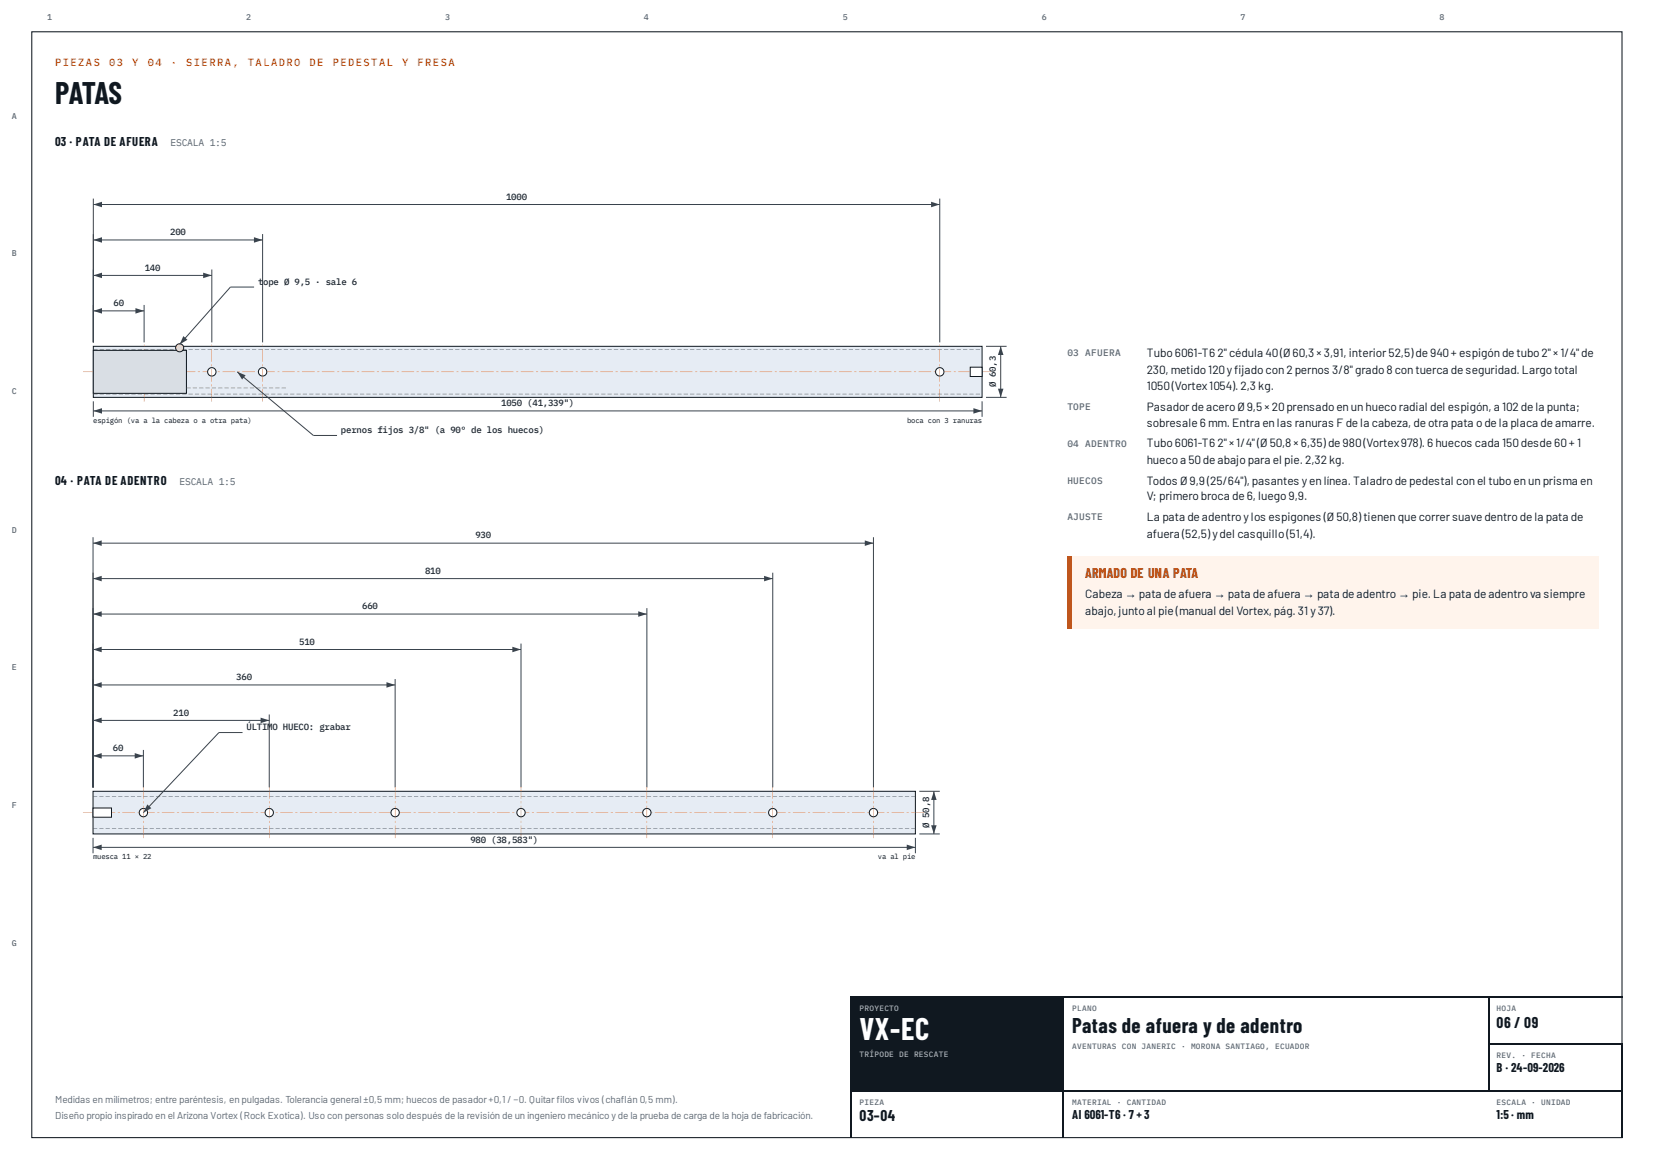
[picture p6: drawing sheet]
<svg xmlns="http://www.w3.org/2000/svg" width="420mm" height="297mm" viewBox="0 0 420 297" stroke-linecap="round" stroke-linejoin="round" font-family="sans-serif">
<path d="M8.1 8.1h403.7v280.7h-403.7z" fill="none" stroke="#101820" stroke-width=".26"/>
<path d="M23.7 87.9h225.6v13h-225.6z" fill="#e6ecf4"/>
<path d="M23.7 87.9h225.6v13h-225.6z" fill="none" stroke="#101820" stroke-width=".25"/>
<g fill="#4a5663">
<path d="M23.7 88.7l1.1 .1zM25.3 88.7l1.1 .1zM26.9 88.7l1.1 .1zM28.5 88.7l1.1 .1zM30.1 88.7l1.1 .1zM31.8 88.7l1 .1zM33.4 88.7l1 .1zM35 88.7l1.1 .1zM36.6 88.7l1.1 .1zM38.2 88.7l1.1 .1zM39.8 88.7l1.1 .1zM41.4 88.7l1.1 .1zM43 88.7l1.1 .1zM44.6 88.7l1.1 .1zM46.3 88.7l1 .1zM47.9 88.7l1 .1zM49.5 88.7l1.1 .1zM51.1 88.7l1.1 .1zM52.7 88.7l1.1 .1zM54.3 88.7l1.1 .1zM55.9 88.7l1.1 .1zM57.5 88.7l1.1 .1zM59.2 88.7l1 .1zM60.8 88.7l1 .1zM62.4 88.7l1.1 .1zM64 88.7l1.1 .1zM65.6 88.7l1.1 .1zM67.2 88.7l1.1 .1zM68.8 88.7l1.1 .1zM70.4 88.7l1.1 .1zM72 88.7l1.1 .1zM73.7 88.7l1 .1zM75.3 88.7l1 .1zM76.9 88.7l1.1 .1zM78.5 88.7l1.1 .1zM80.1 88.7l1.1 .1zM81.7 88.7l1.1 .1zM83.3 88.7l1.1 .1zM84.9 88.7l1.1 .1zM86.6 88.7l1 .1zM88.2 88.7l1 .1zM89.8 88.7l1.1 .1zM91.4 88.7l1.1 .1zM93 88.7l1.1 .1zM94.6 88.7l1.1 .1zM96.2 88.7l1.1 .1zM97.8 88.7l1.1 .1zM99.4 88.7l1.1 .1zM101.1 88.7l1 .1zM102.7 88.7l1 .1zM104.3 88.7l1.1 .1zM105.9 88.7l1.1 .1zM107.5 88.7l1.1 .1zM109.1 88.7l1.1 .1zM110.7 88.7l1.1 .1zM112.3 88.7l1.1 .1zM114 88.7l1 .1zM115.6 88.7l1 .1zM117.2 88.7l1.1 .1zM118.8 88.7l1.1 .1zM120.4 88.7l1.1 .1zM122 88.7l1.1 .1zM123.6 88.7l1.1 .1zM125.2 88.7l1.1 .1zM126.8 88.7l1.1 .1zM128.5 88.7l1 .1zM130.1 88.7l1 .1zM131.7 88.7l1.1 .1zM133.3 88.7l1.1 .1zM134.9 88.7l1.1 .1zM136.5 88.7l1.1 .1zM138.1 88.7l1.1 .1zM139.7 88.7l1.1 .1zM141.4 88.7l1 .1zM143 88.7l1 .1zM144.6 88.7l1.1 .1zM146.2 88.7l1.1 .1zM147.8 88.7l1.1 .1zM149.4 88.7l1.1 .1zM151 88.7l1.1 .1zM152.6 88.7l1.1 .1zM154.3 88.7l1 .1zM155.9 88.7l1 .1zM157.5 88.7l1 .1zM159.1 88.7l1.1 .1zM160.7 88.7l1.1 .1zM162.3 88.7l1.1 .1zM163.9 88.7l1.1 .1zM165.5 88.7l1.1 .1zM167.1 88.7l1.1 .1zM168.8 88.7l1 .1zM170.4 88.7l1 .1zM172 88.7l1.1 .1zM173.6 88.7l1.1 .1zM175.2 88.7l1.1 .1zM176.8 88.7l1.1 .1zM178.4 88.7l1.1 .1zM180 88.7l1.1 .1zM181.7 88.7l1 .1zM183.3 88.7l1 .1zM184.9 88.7l1 .1zM186.5 88.7l1.1 .1zM188.1 88.7l1.1 .1zM189.7 88.7l1.1 .1zM191.3 88.7l1.1 .1zM192.9 88.7l1.1 .1zM194.5 88.7l1.1 .1zM196.2 88.7l1 .1zM197.8 88.7l1 .1zM199.4 88.7l1.1 .1zM201 88.7l1.1 .1zM202.6 88.7l1.1 .1zM204.2 88.7l1.1 .1zM205.8 88.7l1.1 .1zM207.4 88.7l1.1 .1zM209.1 88.7l1 .1zM210.7 88.7l1 .1zM212.3 88.7l1.1 .1zM213.9 88.7l1.1 .1zM215.5 88.7l1.1 .1zM217.1 88.7l1.1 .1zM218.7 88.7l1.1 .1zM220.3 88.7l1.1 .1zM221.9 88.7l1.1 .1zM223.6 88.7l1 .1zM225.2 88.7l1 .1zM226.8 88.7l1.1 .1zM228.4 88.7l1.1 .1zM230 88.7l1.1 .1zM231.6 88.7l1.1 .1zM233.2 88.7l1.1 .1zM234.8 88.7l1.1 .1zM236.5 88.7l1 .1zM238.1 88.7l1 .1zM239.7 88.7l1.1 .1zM241.3 88.7l1.1 .1zM242.9 88.7l1.1 .1zM244.5 88.7l1.1 .1zM246.1 88.7l1.1 .1zM247.7 88.7l1.1 .1z"/>
<path d="M23.7 100l1.1 .1zM25.3 100l1.1 .1zM26.9 100l1.1 .1zM28.5 100l1.1 .1zM30.1 100l1.1 .1zM31.8 100l1 .1zM33.4 100l1 .1zM35 100l1.1 .1zM36.6 100l1.1 .1zM38.2 100l1.1 .1zM39.8 100l1.1 .1zM41.4 100l1.1 .1zM43 100l1.1 .1zM44.6 100l1.1 .1zM46.3 100l1 .1zM47.9 100l1 .1zM49.5 100l1.1 .1zM51.1 100l1.1 .1zM52.7 100l1.1 .1zM54.3 100l1.1 .1zM55.9 100l1.1 .1zM57.5 100l1.1 .1zM59.2 100l1 .1zM60.8 100l1 .1zM62.4 100l1.1 .1zM64 100l1.1 .1zM65.6 100l1.1 .1zM67.2 100l1.1 .1zM68.8 100l1.1 .1zM70.4 100l1.1 .1zM72 100l1.1 .1zM73.7 100l1 .1zM75.3 100l1 .1zM76.9 100l1.1 .1zM78.5 100l1.1 .1zM80.1 100l1.1 .1zM81.7 100l1.1 .1zM83.3 100l1.1 .1zM84.9 100l1.1 .1zM86.6 100l1 .1zM88.2 100l1 .1zM89.8 100l1.1 .1zM91.4 100l1.1 .1zM93 100l1.1 .1zM94.6 100l1.1 .1zM96.2 100l1.1 .1zM97.8 100l1.1 .1zM99.4 100l1.1 .1zM101.1 100l1 .1zM102.7 100l1 .1zM104.3 100l1.1 .1zM105.9 100l1.1 .1zM107.5 100l1.1 .1zM109.1 100l1.1 .1zM110.7 100l1.1 .1zM112.3 100l1.1 .1zM114 100l1 .1zM115.6 100l1 .1zM117.2 100l1.1 .1zM118.8 100l1.1 .1zM120.4 100l1.1 .1zM122 100l1.1 .1zM123.6 100l1.1 .1zM125.2 100l1.1 .1zM126.8 100l1.1 .1zM128.5 100l1 .1zM130.1 100l1 .1zM131.7 100l1.1 .1zM133.3 100l1.1 .1zM134.9 100l1.1 .1zM136.5 100l1.1 .1zM138.1 100l1.1 .1zM139.7 100l1.1 .1zM141.4 100l1 .1zM143 100l1 .1zM144.6 100l1.1 .1zM146.2 100l1.1 .1zM147.8 100l1.1 .1zM149.4 100l1.1 .1zM151 100l1.1 .1zM152.6 100l1.1 .1zM154.3 100l1 .1zM155.9 100l1 .1zM157.5 100l1 .1zM159.1 100l1.1 .1zM160.7 100l1.1 .1zM162.3 100l1.1 .1zM163.9 100l1.1 .1zM165.5 100l1.1 .1zM167.1 100l1.1 .1zM168.8 100l1 .1zM170.4 100l1 .1zM172 100l1.1 .1zM173.6 100l1.1 .1zM175.2 100l1.1 .1zM176.8 100l1.1 .1zM178.4 100l1.1 .1zM180 100l1.1 .1zM181.7 100l1 .1zM183.3 100l1 .1zM184.9 100l1 .1zM186.5 100l1.1 .1zM188.1 100l1.1 .1zM189.7 100l1.1 .1zM191.3 100l1.1 .1zM192.9 100l1.1 .1zM194.5 100l1.1 .1zM196.2 100l1 .1zM197.8 100l1 .1zM199.4 100l1.1 .1zM201 100l1.1 .1zM202.6 100l1.1 .1zM204.2 100l1.1 .1zM205.8 100l1.1 .1zM207.4 100l1.1 .1zM209.1 100l1 .1zM210.7 100l1 .1zM212.3 100l1.1 .1zM213.9 100l1.1 .1zM215.5 100l1.1 .1zM217.1 100l1.1 .1zM218.7 100l1.1 .1zM220.3 100l1.1 .1zM221.9 100l1.1 .1zM223.6 100l1 .1zM225.2 100l1 .1zM226.8 100l1.1 .1zM228.4 100l1.1 .1zM230 100l1.1 .1zM231.6 100l1.1 .1zM233.2 100l1.1 .1zM234.8 100l1.1 .1zM236.5 100l1 .1zM238.1 100l1 .1zM239.7 100l1.1 .1zM241.3 100l1.1 .1zM242.9 100l1.1 .1zM244.5 100l1.1 .1zM246.1 100l1.1 .1zM247.7 100l1.1 .1z"/>
</g>
<path d="M21.1 94.3l3.2 .1zM25 94.3l.5 .1zM26.2 94.3l3.2 .1zM30 94.3l.6 .1zM31.2 94.3l3.2 .1zM35.1 94.3l.5 .1zM36.3 94.3l3.2 .1zM40.1 94.3l.6 .1zM41.3 94.3l3.2 .1zM45.2 94.3l.5 .1zM46.4 94.3l3.2 .1zM50.2 94.3l.6 .1zM51.4 94.3l3.2 .1zM55.3 94.3l.5 .1zM56.5 94.3l3.2 .1zM60.3 94.3l.6 .1zM61.5 94.3l3.2 .1zM65.4 94.3l.5 .1zM66.6 94.3l3.2 .1zM70.4 94.3l.6 .1zM71.6 94.3l3.2 .1zM75.5 94.3l.5 .1zM76.7 94.3l3.2 .1zM80.5 94.3l.6 .1zM81.7 94.3l3.2 .1zM85.6 94.3l.5 .1zM86.8 94.3l3.2 .1zM90.6 94.3l.6 .1zM91.8 94.3l3.2 .1zM95.7 94.3l.5 .1zM96.9 94.3l3.2 .1zM100.7 94.3l.6 .1zM101.9 94.3l3.2 .1zM105.8 94.3l.5 .1zM107 94.3l3.2 .1zM110.8 94.3l.6 .1zM112 94.3l3.2 .1zM115.9 94.3l.5 .1zM117.1 94.3l3.2 .1zM120.9 94.3l.6 .1zM122.1 94.3l3.2 .1zM126 94.3l.5 .1zM127.2 94.3l3.2 .1zM131 94.3l.6 .1zM132.2 94.3l3.2 .1zM136.1 94.3l.5 .1zM137.3 94.3l3.2 .1zM141.1 94.3l.6 .1zM142.3 94.3l3.2 .1zM146.2 94.3l.5 .1zM147.4 94.3l3.2 .1zM151.2 94.3l.6 .1zM152.4 94.3l3.2 .1zM156.3 94.3l.5 .1zM157.5 94.3l3.2 .1zM161.3 94.3l.6 .1zM162.5 94.3l3.2 .1zM166.4 94.3l.5 .1zM167.6 94.3l3.2 .1zM171.4 94.3l.6 .1zM172.6 94.3l3.2 .1zM176.5 94.3l.5 .1zM177.7 94.3l3.2 .1zM181.5 94.3l.6 .1zM182.7 94.3l3.2 .1zM186.6 94.3l.5 .1zM187.8 94.3l3.2 .1zM191.6 94.3l.6 .1zM192.8 94.3l3.3 .1zM196.7 94.3l.5 .1zM197.9 94.3l3.2 .1zM201.7 94.3l.6 .1zM202.9 94.3l3.3 .1zM206.8 94.3l.5 .1zM208 94.3l3.2 .1zM211.8 94.3l.6 .1zM213 94.3l3.3 .1zM216.9 94.3l.5 .1zM218.1 94.3l3.2 .1zM221.9 94.3l.6 .1zM223.1 94.3l3.3 .1zM227 94.3l.5 .1zM228.2 94.3l3.2 .1zM232 94.3l.6 .1zM233.2 94.3l3.3 .1zM237.1 94.3l.5 .1zM238.3 94.3l3.2 .1zM242.1 94.3l.6 .1zM243.3 94.3l3.3 .1zM247.2 94.3l.5 .1zM248.4 94.3l3.2 .1z" fill="#e0621b"/>
<path d="M246.3 93.2h3v2.4h-3z" fill="#fff"/>
<path d="M246.3 93.2h3v2.4h-3z" fill="none" stroke="#101820" stroke-width=".25"/>
<circle cx="36.6" cy="94.4" r="1.06" fill="#fff"/>
<circle cx="36.6" cy="94.4" r="1.06" fill="none" stroke="#101820" stroke-width=".25"/>
<path d="M36.5 98.7l.1 3.2zM36.5 97.5l.1 .6zM36.5 93.7l.1 3.2zM36.5 92.5l.1 .5zM36.5 88.6l.1 3.2zM36.5 87.4l.1 .6z" fill="#e0621b"/>
<path d="M23.7 77.4v9.5M23.7 78.9h12.9M36.6 77.4v9.5" fill="none" stroke="#39434d" stroke-width=".25"/>
<g fill="#39434d">
<path d="M34.4 78.2l2.2 .7-2.2 .7z"/>
<path d="M23.7 78.9l2.2-.7v1.4z"/>
</g>
<circle cx="53.8" cy="94.4" r="1.06" fill="#fff"/>
<circle cx="53.8" cy="94.4" r="1.06" fill="none" stroke="#101820" stroke-width=".25"/>
<path d="M53.7 98.7l.1 3.2zM53.7 97.5l.1 .6zM53.7 93.7l.1 3.2zM53.7 92.5l.1 .5zM53.7 88.6l.1 3.2zM53.7 87.4l.1 .6z" fill="#e0621b"/>
<path d="M23.7 68.4v18.5M23.7 69.9h30.1M53.8 68.4v18.5" fill="none" stroke="#39434d" stroke-width=".25"/>
<g fill="#39434d">
<path d="M51.6 69.2l2.2 .7-2.2 .7z"/>
<path d="M23.7 69.9l2.2-.7v1.4z"/>
</g>
<circle cx="66.7" cy="94.4" r="1.06" fill="#fff"/>
<circle cx="66.7" cy="94.4" r="1.06" fill="none" stroke="#101820" stroke-width=".25"/>
<path d="M66.6 98.7l.1 3.2zM66.6 97.5l.1 .6zM66.6 93.7l.1 3.2zM66.6 92.5l.1 .5zM66.6 88.6l.1 3.2zM66.6 87.4l.1 .6z" fill="#e0621b"/>
<path d="M23.7 59.4v27.5M66.7 59.4v27.5M23.7 60.9h43" fill="none" stroke="#39434d" stroke-width=".25"/>
<g fill="#39434d">
<path d="M64.5 60.2l2.2 .7-2.2 .7z"/>
<path d="M23.7 60.9l2.2-.7v1.4z"/>
</g>
<circle cx="238.6" cy="94.4" r="1.06" fill="#fff"/>
<circle cx="238.6" cy="94.4" r="1.06" fill="none" stroke="#101820" stroke-width=".25"/>
<path d="M238.6 98.7l.1 3.2zM238.6 97.5l.1 .6zM238.6 93.7l.1 3.2zM238.6 92.5l.1 .5zM238.6 88.6l.1 3.2zM238.6 87.4l.1 .6z" fill="#e0621b"/>
<path d="M23.7 50.4v36.5M23.7 51.9h214.9M238.6 50.4v36.5" fill="none" stroke="#39434d" stroke-width=".25"/>
<g fill="#39434d">
<path d="M236.4 51.2l2.2 .7-2.2 .7z"/>
<path d="M23.7 51.9l2.2-.7v1.4z"/>
</g>
<path d="M23.7 101.9v3.9M23.7 104.3h225.6M249.3 101.9v3.9" fill="none" stroke="#39434d" stroke-width=".25"/>
<g fill="#39434d">
<path d="M247.1 103.6l2.2 .7-2.2 .7z"/>
<path d="M23.7 104.3l2.2-.7v1.4z"/>
</g>
<path d="M250.3 87.9h5.3M254.1 87.9v13M250.3 100.9h5.3" fill="none" stroke="#39434d" stroke-width=".25"/>
<g fill="#39434d">
<path d="M254.1 87.9l.7 2.2h-1.4z"/>
<path d="M253.4 98.7h1.4l-.7 2.2z"/>
</g>
<path d="M23.7 88.9h23.6v11h-23.6z" fill="#d9dee4"/>
<path d="M23.7 88.9h23.6v11h-23.6z" fill="none" stroke="#101820" stroke-width=".25"/>
<path d="M47.3 98.4l1.1 .1zM48.9 98.4l1.1 .1zM50.6 98.4l1 .1zM52.2 98.4l1 .1zM53.8 98.4l1.1 .1zM55.4 98.4l1.1 .1zM57 98.4l1.1 .1zM58.6 98.4l1.1 .1zM60.2 98.4l1.1 .1zM61.8 98.4l1.1 .1zM63.5 98.4l1 .1zM65.1 98.4l1 .1zM66.7 98.4l1.1 .1zM68.3 98.4l1.1 .1zM69.9 98.4l1.1 .1zM71.5 98.4l1.1 .1z" fill="#4a5663"/>
<circle cx="45.6" cy="88.3" r="1.02" fill="#f6d9c6"/>
<circle cx="45.6" cy="88.3" r="1.02" fill="none" stroke="#101820" stroke-width=".25"/>
<path d="M58.5 72.9l-12.9 14.5" fill="none" stroke="#39434d" stroke-width=".25"/>
<path d="M46.5 85.3l1.1 1-2 1.1z" fill="#39434d"/>
<path d="M58.5 72.9h6M60.2 94.4l19.4 16.1" fill="none" stroke="#39434d" stroke-width=".25"/>
<path d="M60.2 94.4l2.2 .9-.9 1z" fill="#39434d"/>
<path d="M79.6 110.5h6" fill="none" stroke="#39434d" stroke-width=".25"/>
<path d="M23.6 200.9h208.8v10.8h-208.8z" fill="#e6ecf4"/>
<path d="M23.6 200.9h208.8v10.8h-208.8z" fill="none" stroke="#101820" stroke-width=".25"/>
<g fill="#4a5663">
<path d="M23.6 202.2l1.1 .1zM25.2 202.2l1.1 .1zM26.8 202.2l1.1 .1zM28.4 202.2l1.1 .1zM30 202.2l1.1 .1zM31.6 202.2l1.1 .1zM33.2 202.2l1.1 .1zM34.8 202.2l1.1 .1zM36.4 202.2l1.1 .1zM38 202.2l1.1 .1zM39.6 202.2l1.1 .1zM41.2 202.2l1.1 .1zM42.8 202.2l1.1 .1zM44.4 202.2l1.1 .1zM46 202.2l1.1 .1zM47.6 202.2l1.1 .1zM49.2 202.2l1.1 .1zM50.8 202.2l1.1 .1zM52.4 202.2l1.1 .1zM54 202.2l1 .1zM55.6 202.2l1 .1zM57.2 202.2l1 .1zM58.8 202.2l1 .1zM60.4 202.2l1 .1zM62 202.2l1 .1zM63.6 202.2l1 .1zM65.2 202.2l1 .1zM66.8 202.2l1 .1zM68.4 202.2l1 .1zM70 202.2l1 .1zM71.6 202.2l1 .1zM73.2 202.2l1 .1zM74.8 202.2l1 .1zM76.4 202.2l1 .1zM78 202.2l1 .1zM79.6 202.2l1 .1zM81.1 202.2l1.1 .1zM82.7 202.2l1.1 .1zM84.3 202.2l1.1 .1zM85.9 202.2l1.1 .1zM87.5 202.2l1.1 .1zM89.1 202.2l1.1 .1zM90.7 202.2l1.1 .1zM92.3 202.2l1.1 .1zM93.9 202.2l1.1 .1zM95.5 202.2l1.1 .1zM97.1 202.2l1.1 .1zM98.7 202.2l1.1 .1zM100.3 202.2l1.1 .1zM101.9 202.2l1.1 .1zM103.5 202.2l1.1 .1zM105.1 202.2l1.1 .1zM106.7 202.2l1.1 .1zM108.3 202.2l1.1 .1zM109.9 202.2l1.1 .1zM111.5 202.2l1.1 .1zM113.1 202.2l1.1 .1zM114.7 202.2l1.1 .1zM116.3 202.2l1.1 .1zM117.9 202.2l1.1 .1zM119.5 202.2l1.1 .1zM121.1 202.2l1.1 .1zM122.7 202.2l1.1 .1zM124.3 202.2l1.1 .1zM125.9 202.2l1.1 .1zM127.5 202.2l1.1 .1zM129.1 202.2l1.1 .1zM130.7 202.2l1 .1zM132.3 202.2l1 .1zM133.9 202.2l1 .1zM135.5 202.2l1 .1zM137.1 202.2l1 .1zM138.7 202.2l1 .1zM140.3 202.2l1 .1zM141.9 202.2l1 .1zM143.5 202.2l1 .1zM145.1 202.2l1 .1zM146.7 202.2l1 .1zM148.3 202.2l1 .1zM149.9 202.2l1 .1zM151.5 202.2l1 .1zM153.1 202.2l1 .1zM154.7 202.2l1 .1zM156.3 202.2l1 .1zM157.8 202.2l1.1 .1zM159.4 202.2l1.1 .1zM161 202.2l1.1 .1zM162.6 202.2l1.1 .1zM164.2 202.2l1.1 .1zM165.8 202.2l1.1 .1zM167.4 202.2l1.1 .1zM169 202.2l1.1 .1zM170.6 202.2l1.1 .1zM172.2 202.2l1.1 .1zM173.8 202.2l1.1 .1zM175.4 202.2l1.1 .1zM177 202.2l1.1 .1zM178.6 202.2l1.1 .1zM180.2 202.2l1.1 .1zM181.8 202.2l1.1 .1zM183.4 202.2l1.1 .1zM185 202.2l1.1 .1zM186.6 202.2l1.1 .1zM188.2 202.2l1.1 .1zM189.8 202.2l1.1 .1zM191.4 202.2l1.1 .1zM193 202.2l1.1 .1zM194.6 202.2l1.1 .1zM196.2 202.2l1.1 .1zM197.8 202.2l1.1 .1zM199.4 202.2l1.1 .1zM201 202.2l1.1 .1zM202.6 202.2l1.1 .1zM204.2 202.2l1.1 .1zM205.8 202.2l1.1 .1zM207.4 202.2l1.1 .1zM209 202.2l1 .1zM210.6 202.2l1 .1zM212.2 202.2l1 .1zM213.8 202.2l1 .1zM215.4 202.2l1 .1zM217 202.2l1 .1zM218.6 202.2l1 .1zM220.2 202.2l1 .1zM221.8 202.2l1 .1zM223.4 202.2l1 .1zM225 202.2l1 .1zM226.6 202.2l1 .1zM228.2 202.2l1 .1zM229.8 202.2l1 .1zM231.4 202.2l1 .1z"/>
<path d="M23.6 210.3l1.1 .1zM25.2 210.3l1.1 .1zM26.8 210.3l1.1 .1zM28.4 210.3l1.1 .1zM30 210.3l1.1 .1zM31.6 210.3l1.1 .1zM33.2 210.3l1.1 .1zM34.8 210.3l1.1 .1zM36.4 210.3l1.1 .1zM38 210.3l1.1 .1zM39.6 210.3l1.1 .1zM41.2 210.3l1.1 .1zM42.8 210.3l1.1 .1zM44.4 210.3l1.1 .1zM46 210.3l1.1 .1zM47.6 210.3l1.1 .1zM49.2 210.3l1.1 .1zM50.8 210.3l1.1 .1zM52.4 210.3l1.1 .1zM54 210.3l1 .1zM55.6 210.3l1 .1zM57.2 210.3l1 .1zM58.8 210.3l1 .1zM60.4 210.3l1 .1zM62 210.3l1 .1zM63.6 210.3l1 .1zM65.2 210.3l1 .1zM66.8 210.3l1 .1zM68.4 210.3l1 .1zM70 210.3l1 .1zM71.6 210.3l1 .1zM73.2 210.3l1 .1zM74.8 210.3l1 .1zM76.4 210.3l1 .1zM78 210.3l1 .1zM79.6 210.3l1 .1zM81.1 210.3l1.1 .1zM82.7 210.3l1.1 .1zM84.3 210.3l1.1 .1zM85.9 210.3l1.1 .1zM87.5 210.3l1.1 .1zM89.1 210.3l1.1 .1zM90.7 210.3l1.1 .1zM92.3 210.3l1.1 .1zM93.9 210.3l1.1 .1zM95.5 210.3l1.1 .1zM97.1 210.3l1.1 .1zM98.7 210.3l1.1 .1zM100.3 210.3l1.1 .1zM101.9 210.3l1.1 .1zM103.5 210.3l1.1 .1zM105.1 210.3l1.1 .1zM106.7 210.3l1.1 .1zM108.3 210.3l1.1 .1zM109.9 210.3l1.1 .1zM111.5 210.3l1.1 .1zM113.1 210.3l1.1 .1zM114.7 210.3l1.1 .1zM116.3 210.3l1.1 .1zM117.9 210.3l1.1 .1zM119.5 210.3l1.1 .1zM121.1 210.3l1.1 .1zM122.7 210.3l1.1 .1zM124.3 210.3l1.1 .1zM125.9 210.3l1.1 .1zM127.5 210.3l1.1 .1zM129.1 210.3l1.1 .1zM130.7 210.3l1 .1zM132.3 210.3l1 .1zM133.9 210.3l1 .1zM135.5 210.3l1 .1zM137.1 210.3l1 .1zM138.7 210.3l1 .1zM140.3 210.3l1 .1zM141.9 210.3l1 .1zM143.5 210.3l1 .1zM145.1 210.3l1 .1zM146.7 210.3l1 .1zM148.3 210.3l1 .1zM149.9 210.3l1 .1zM151.5 210.3l1 .1zM153.1 210.3l1 .1zM154.7 210.3l1 .1zM156.3 210.3l1 .1zM157.8 210.3l1.1 .1zM159.4 210.3l1.1 .1zM161 210.3l1.1 .1zM162.6 210.3l1.1 .1zM164.2 210.3l1.1 .1zM165.8 210.3l1.1 .1zM167.4 210.3l1.1 .1zM169 210.3l1.1 .1zM170.6 210.3l1.1 .1zM172.2 210.3l1.1 .1zM173.8 210.3l1.1 .1zM175.4 210.3l1.1 .1zM177 210.3l1.1 .1zM178.6 210.3l1.1 .1zM180.2 210.3l1.1 .1zM181.8 210.3l1.1 .1zM183.4 210.3l1.1 .1zM185 210.3l1.1 .1zM186.6 210.3l1.1 .1zM188.2 210.3l1.1 .1zM189.8 210.3l1.1 .1zM191.4 210.3l1.1 .1zM193 210.3l1.1 .1zM194.6 210.3l1.1 .1zM196.2 210.3l1.1 .1zM197.8 210.3l1.1 .1zM199.4 210.3l1.1 .1zM201 210.3l1.1 .1zM202.6 210.3l1.1 .1zM204.2 210.3l1.1 .1zM205.8 210.3l1.1 .1zM207.4 210.3l1.1 .1zM209 210.3l1 .1zM210.6 210.3l1 .1zM212.2 210.3l1 .1zM213.8 210.3l1 .1zM215.4 210.3l1 .1zM217 210.3l1 .1zM218.6 210.3l1 .1zM220.2 210.3l1 .1zM221.8 210.3l1 .1zM223.4 210.3l1 .1zM225 210.3l1 .1zM226.6 210.3l1 .1zM228.2 210.3l1 .1zM229.8 210.3l1 .1zM231.4 210.3l1 .1z"/>
</g>
<path d="M21.1 206.2l3.2 .1zM24.9 206.2l.5 .1zM26.1 206.2l3.2 .1zM29.9 206.2l.5 .1zM31.1 206.2l3.2 .1zM34.9 206.2l.5 .1zM36.1 206.2l3.2 .1zM39.9 206.2l.6 .1zM41.1 206.2l3.2 .1zM44.9 206.2l.6 .1zM46.1 206.2l3.2 .1zM49.9 206.2l.6 .1zM51.1 206.2l3.2 .1zM54.9 206.2l.6 .1zM56.1 206.2l3.2 .1zM59.9 206.2l.6 .1zM61.1 206.2l3.2 .1zM65 206.2l.5 .1zM66.1 206.2l3.2 .1zM70 206.2l.5 .1zM71.1 206.2l3.2 .1zM75 206.2l.5 .1zM76.1 206.2l3.2 .1zM80 206.2l.5 .1zM81.1 206.2l3.2 .1zM85 206.2l.5 .1zM86.2 206.2l3.2 .1zM90 206.2l.5 .1zM91.2 206.2l3.2 .1zM95 206.2l.5 .1zM96.2 206.2l3.2 .1zM100 206.2l.5 .1zM101.2 206.2l3.2 .1zM105 206.2l.5 .1zM106.2 206.2l3.2 .1zM110 206.2l.6 .1zM111.2 206.2l3.2 .1zM115 206.2l.6 .1zM116.2 206.2l3.2 .1zM120 206.2l.6 .1zM121.2 206.2l3.2 .1zM125 206.2l.6 .1zM126.2 206.2l3.2 .1zM130 206.2l.6 .1zM131.2 206.2l3.2 .1zM135.1 206.2l.5 .1zM136.2 206.2l3.2 .1zM140.1 206.2l.5 .1zM141.2 206.2l3.2 .1zM145.1 206.2l.5 .1zM146.2 206.2l3.2 .1zM150.1 206.2l.5 .1zM151.2 206.2l3.2 .1zM155.1 206.2l.5 .1zM156.3 206.2l3.1 .1zM160.1 206.2l.5 .1zM161.3 206.2l3.2 .1zM165.1 206.2l.5 .1zM166.3 206.2l3.2 .1zM170.1 206.2l.5 .1zM171.3 206.2l3.2 .1zM175.1 206.2l.5 .1zM176.3 206.2l3.2 .1zM180.1 206.2l.5 .1zM181.3 206.2l3.2 .1zM185.1 206.2l.6 .1zM186.3 206.2l3.2 .1zM190.1 206.2l.6 .1zM191.3 206.2l3.2 .1zM195.1 206.2l.6 .1zM196.3 206.2l3.2 .1zM200.1 206.2l.6 .1zM201.3 206.2l3.2 .1zM205.1 206.2l.6 .1zM206.3 206.2l3.2 .1zM210.2 206.2l.5 .1zM211.3 206.2l3.2 .1zM215.2 206.2l.5 .1zM216.3 206.2l3.2 .1zM220.2 206.2l.5 .1zM221.3 206.2l3.2 .1zM225.2 206.2l.5 .1zM226.3 206.2l3.2 .1zM230.2 206.2l.5 .1zM231.4 206.2l3.2 .1z" fill="#e0621b"/>
<circle cx="36.4" cy="206.3" r="1.05" fill="#fff"/>
<circle cx="36.4" cy="206.3" r="1.05" fill="none" stroke="#101820" stroke-width=".25"/>
<path d="M36.4 209.6l.1 3.2zM36.4 208.4l.1 .5zM36.4 204.6l.1 3.2zM36.4 203.4l.1 .5zM36.4 199.8l.1 3z" fill="#e0621b"/>
<path d="M23.6 190.4v9.5M23.6 191.9h12.8M36.4 190.4v9.5" fill="none" stroke="#39434d" stroke-width=".25"/>
<g fill="#39434d">
<path d="M34.2 191.2l2.2 .7-2.2 .7z"/>
<path d="M23.6 191.9l2.2-.7v1.4z"/>
</g>
<circle cx="68.4" cy="206.3" r="1.05" fill="#fff"/>
<circle cx="68.4" cy="206.3" r="1.05" fill="none" stroke="#101820" stroke-width=".25"/>
<path d="M68.3 209.6l.1 3.2zM68.3 208.4l.1 .5zM68.3 204.6l.1 3.2zM68.3 203.4l.1 .5zM68.3 199.8l.1 3z" fill="#e0621b"/>
<path d="M23.6 181.4v18.5M23.6 182.9h44.8M68.4 181.4v18.5" fill="none" stroke="#39434d" stroke-width=".25"/>
<g fill="#39434d">
<path d="M66.2 182.2l2.2 .7-2.2 .7z"/>
<path d="M23.6 182.9l2.2-.7v1.4z"/>
</g>
<circle cx="100.3" cy="206.3" r="1.05" fill="#fff"/>
<circle cx="100.3" cy="206.3" r="1.05" fill="none" stroke="#101820" stroke-width=".25"/>
<path d="M100.3 209.6l.1 3.2zM100.3 208.4l.1 .5zM100.3 204.6l.1 3.2zM100.3 203.4l.1 .5zM100.3 199.8l.1 3z" fill="#e0621b"/>
<path d="M23.6 172.4v27.5M23.6 173.9h76.7M100.3 172.4v27.5" fill="none" stroke="#39434d" stroke-width=".25"/>
<g fill="#39434d">
<path d="M98.1 173.2l2.2 .7-2.2 .7z"/>
<path d="M23.6 173.9l2.2-.7v1.4z"/>
</g>
<circle cx="132.3" cy="206.3" r="1.05" fill="#fff"/>
<circle cx="132.3" cy="206.3" r="1.05" fill="none" stroke="#101820" stroke-width=".25"/>
<path d="M132.2 209.6l.1 3.2zM132.2 208.4l.1 .5zM132.2 204.6l.1 3.2zM132.2 203.4l.1 .5zM132.2 199.8l.1 3z" fill="#e0621b"/>
<path d="M23.6 163.4v36.5M23.6 164.9h108.7M132.3 163.4v36.5" fill="none" stroke="#39434d" stroke-width=".25"/>
<g fill="#39434d">
<path d="M130.1 164.2l2.2 .7-2.2 .7z"/>
<path d="M23.6 164.9l2.2-.7v1.4z"/>
</g>
<circle cx="164.2" cy="206.3" r="1.05" fill="#fff"/>
<circle cx="164.2" cy="206.3" r="1.05" fill="none" stroke="#101820" stroke-width=".25"/>
<path d="M164.2 209.6l.1 3.2zM164.2 208.4l.1 .5zM164.2 204.6l.1 3.2zM164.2 203.4l.1 .5zM164.2 199.8l.1 3z" fill="#e0621b"/>
<path d="M23.6 154.4v45.5M23.6 155.9h140.6M164.2 154.4v45.5" fill="none" stroke="#39434d" stroke-width=".25"/>
<g fill="#39434d">
<path d="M162 155.2l2.2 .7-2.2 .7z"/>
<path d="M23.6 155.9l2.2-.7v1.4z"/>
</g>
<circle cx="196.2" cy="206.3" r="1.05" fill="#fff"/>
<circle cx="196.2" cy="206.3" r="1.05" fill="none" stroke="#101820" stroke-width=".25"/>
<path d="M196.2 209.6v3.2zM196.2 208.4v.5zM196.2 204.6v3.2zM196.2 203.4v.5zM196.2 199.8v3z" fill="#e0621b"/>
<path d="M23.6 145.4v54.5M23.6 146.9h172.6M196.2 145.4v54.5" fill="none" stroke="#39434d" stroke-width=".25"/>
<g fill="#39434d">
<path d="M194 146.2l2.2 .7-2.2 .7z"/>
<path d="M23.6 146.9l2.2-.7v1.4z"/>
</g>
<circle cx="221.8" cy="206.3" r="1.05" fill="#fff"/>
<circle cx="221.8" cy="206.3" r="1.05" fill="none" stroke="#101820" stroke-width=".25"/>
<path d="M221.7 209.6l.1 3.2zM221.7 208.4l.1 .5zM221.7 204.6l.1 3.2zM221.7 203.4l.1 .5zM221.7 199.8l.1 3z" fill="#e0621b"/>
<path d="M23.6 136.4v63.5M23.6 137.9h198.2M221.8 136.4v63.5" fill="none" stroke="#39434d" stroke-width=".25"/>
<g fill="#39434d">
<path d="M219.6 137.2l2.2 .7-2.2 .7z"/>
<path d="M23.6 137.9l2.2-.7v1.4z"/>
</g>
<path d="M23.6 212.7v3.9M23.6 215.1h208.8M232.4 212.7v3.9" fill="none" stroke="#39434d" stroke-width=".25"/>
<g fill="#39434d">
<path d="M230.2 214.4l2.2 .7-2.2 .7z"/>
<path d="M23.6 215.1l2.2-.7v1.4z"/>
</g>
<path d="M233.4 211.7h5.2M233.4 200.9h5.2M237.1 200.9v10.8" fill="none" stroke="#39434d" stroke-width=".25"/>
<g fill="#39434d">
<path d="M237.1 200.9l.7 2.2h-1.4z"/>
<path d="M236.4 209.5h1.4l-.7 2.2z"/>
</g>
<path d="M23.6 205.1h4.7v2.4h-4.7z" fill="#fff"/>
<path d="M23.6 205.1h4.7v2.4h-4.7z" fill="none" stroke="#101820" stroke-width=".25"/>
<path d="M55.6 186l-19.2 20.3" fill="none" stroke="#39434d" stroke-width=".25"/>
<path d="M37.4 204.2l1 1-2 1.1z" fill="#39434d"/>
<path d="M55.6 186h6" fill="none" stroke="#39434d" stroke-width=".25"/>
<path d="M270.9 141h135v18.5h-135z" fill="#fff4ec"/>
<path d="M270.9 141h1.1v18.5h-1.1z" fill="#e0621b"/>
<path d="M215.9 253.1h196.1M216 252.9v36" fill="none" stroke="#101820" stroke-width=".26"/>
<path d="M216.2 253.2h53.9v23.8h-53.9z" fill="#101820"/>
<path d="M270 253.2v35.7M378 253.2v23.8M216.2 276.9h195.8M378.1 265h33.9M411.8 265.1v23.8" fill="none" stroke="#101820" stroke-width=".26"/>
<text font-size="7.8" fill="#101820" x="14" y="26.5">PATAS</text>
<text font-size="7.8" fill="#fff" x="218.3" y="264.1">VX-EC</text>
<text font-size="5.3" fill="#101820" x="272.3" y="262.2">Patas de afuera y de adentro</text>
<g font-size="3.9" fill="#101820">
<text x="380" y="260.9">06 / 09</text>
<text x="218.3" y="284.7">03–04</text>
</g>
<text font-size="3.5" fill="#9a3a07" x="275.6" y="146.8">ARMADO DE UNA PATA</text>
<g font-size="3.2" fill="#101820">
<text x="14" y="37">03 · PATA DE AFUERA</text>
<text x="14" y="123">04 · PATA DE ADENTRO</text>
<text x="380" y="272.3">B · 24-09-2026</text>
<text x="272.3" y="284.2">Al 6061-T6 · 7 + 3</text>
<text x="380" y="284.2">1:5 · mm</text>
</g>
<g font-size="3" fill="#101820">
<text x="291.1" y="90.8">Tubo6061-T6</text>
<text x="291.1" y="95">230, metido120yfjadocon2pernos 3/8&quot; grado8 contuerca deseguridad.Largototal</text>
<text x="309.1" y="90.8">2&quot; cédula 40(Ø60,3 × 3,91, interior52,5) de940+ espigóndetubo2&quot; × 1/4&quot; de</text>
<text x="313.4" y="95">i</text>
<text x="291.1" y="99">1050(Vortex1054).2,3 kg.</text>
<text x="291.1" y="104.2">PasadordeaceroØ9,5 × 20prensadoenunhuecoradial del espigón, a 102dela punta;</text>
<text x="291.1" y="108.5">sobresale6 mm.Entra enlas ranuras F dela cabeza, deotra pata odela placa deamarre.</text>
<text x="291.1" y="113.5">Tubo6061-T6</text>
<text x="309.1" y="113.5">2&quot; × 1/4&quot; (Ø50,8 × 6,35) de980(Vortex978).6 huecos cada 150desde60+ 1</text>
<text x="291.1" y="117.7">huecoa 50deabajopara el pie.2,32kg.</text>
<text x="291.1" y="123">Todos Ø9,9 (25/64&quot;), pasantes yenlínea.Taladrodepedestal conel tuboenunprisma en</text>
<text x="291.1" y="127">V; primerobroca de6, luego9,9.</text>
<text x="291.1" y="132.3">La pata deadentroylos espigones (Ø50,8) tienenquecorrersuavedentrodela pata de</text>
<text x="291.1" y="136.5">afuera (52,5) ydel casquillo(51,4).</text>
<text x="275.6" y="151.9">Cabeza → pata deafuera → pata deafuera → pata deadentro→ pie.La pata deadentrova siempre</text>
<text x="275.6" y="156.1">abajo, juntoal pie(manual del Vortex, pág.31 y37).</text>
</g>
<g font-size="2.6" fill="#e0621b">
<text x="14" y="16.7">PIEZAS</text>
<text x="27.7" y="16.7">03</text>
<text x="33.6" y="16.7">Y</text>
<text x="37.5" y="16.7">04</text>
<text x="43.4" y="16.7">·</text>
<text x="47.3" y="16.7">SIERRA,</text>
<text x="62.9" y="16.7">TALADRO</text>
<text x="78.6" y="16.7">DE</text>
<text x="84.5" y="16.7">PEDESTAL</text>
<text x="102.1" y="16.7">Y</text>
<text x="106" y="16.7">FRESA</text>
</g>
<g font-size="2.5" fill="#5b6875">
<text x="43.3" y="37">ESCALA 1:5</text>
<text x="45.6" y="123">ESCALA 1:5</text>
<text x="14" y="279.9">Medidas en milímetros; entre paréntesis, en pulgadas. Tolerancia general ±0,5 mm; huecos de pasador+0,1 / −0. Quitarflos vivos (chafán 0,5 mm).</text>
<text x="141.3" y="279.9">i</text>
<text x="157.7" y="279.9">l</text>
<text x="14" y="284.2">Diseño propio inspirado en el Arizona Vortex (Rock Exotica). Uso con personas solo después de la revisión de un ingeniero mecánico yde la prueba de carga de la hoja de fabricación.</text>
</g>
<g font-size="2.4" fill="#5b6875">
<text x="271" y="90.5">03 AFUERA</text>
<text x="271" y="104">TOPE</text>
<text x="271" y="113.5">04 ADENTRO</text>
<text x="271" y="122.8">HUECOS</text>
<text x="271" y="132">AJUSTE</text>
</g>
<g font-size="2.3" fill="#1a2530">
<text x="128.5" y="50.7">1000</text>
<text x="43.2" y="59.7">200</text>
<text x="36.7" y="68.7">140</text>
<text x="28.8" y="77.7">60</text>
<text x="65.5" y="72.3">t</text>
<text x="66.8" y="72.3">ope Ø 9,5 · sale 6</text>
<text x="252.9" y="98.4" transform="rotate(-90 252.9 98.4)">Ø 60,3</text>
<text x="127.3" y="103.1">1050 (41,339&quot;)</text>
<text x="86.6" y="109.9">pernos fijos 3/8&quot; (a 90° de los huecos)</text>
<text x="120.7" y="136.7">930</text>
<text x="107.9" y="145.7">810</text>
<text x="91.9" y="154.7">660</text>
<text x="76" y="163.7">510</text>
<text x="60" y="172.7">360</text>
<text x="44" y="181.7">210</text>
<text x="62.6" y="185.4">ÚLTIMO HUECO: grabar</text>
<text x="28.7" y="190.7">60</text>
<text x="119.4" y="213.9">980 (38,583&quot;)</text>
<text x="235.9" y="210.3" transform="rotate(-90 235.9 210.3)">Ø 50,8</text>
</g>
<g font-size="2.1" fill="#5b6875">
<text x="12" y="5">1</text>
<text x="62.5" y="5">2</text>
<text x="113" y="5">3</text>
<text x="163.5" y="5">4</text>
<text x="214" y="5">5</text>
<text x="264.5" y="5">6</text>
<text x="315" y="5">7</text>
<text x="365.5" y="5">8</text>
<text x="3" y="30.2">A</text>
<text x="3" y="65.1">B</text>
<text x="3" y="100">C</text>
<text x="3" y="135.2">D</text>
<text x="3" y="170.1">E</text>
<text x="3" y="205.1">F</text>
<text x="3" y="240.2">G</text>
</g>
<g font-size="2" fill="#9fb0c1">
<text x="218.3" y="256.6">PROYECTO</text>
<text x="218.3" y="268.3">TRÍPODE DE RESCATE</text>
</g>
<g font-size="2" fill="#5b6875">
<text x="272.3" y="256.6">PLANO</text>
<text x="380" y="256.6">HOJA</text>
<text x="272.3" y="266.2">AVENTURAS CON JANERIC · MORONA SANTIAGO, ECUADOR</text>
<text x="380" y="268.6">REV. · FECHA</text>
<text x="218.3" y="280.5">PIEZA</text>
<text x="272.3" y="280.5">MATERIAL · CANTIDAD</text>
<text x="380" y="280.5">ESCALA · UNIDAD</text>
</g>
<g font-size="1.8" fill="#101820">
<text x="23.7" y="107.3">espigón (va a la cabeza o a otra pata)</text>
<text x="230.3" y="107.3">boca con 3 ranuras</text>
<text x="23.6" y="218.1">muesca 11 × 22</text>
<text x="222.9" y="218.1">va al pie</text>
</g>
</svg>
